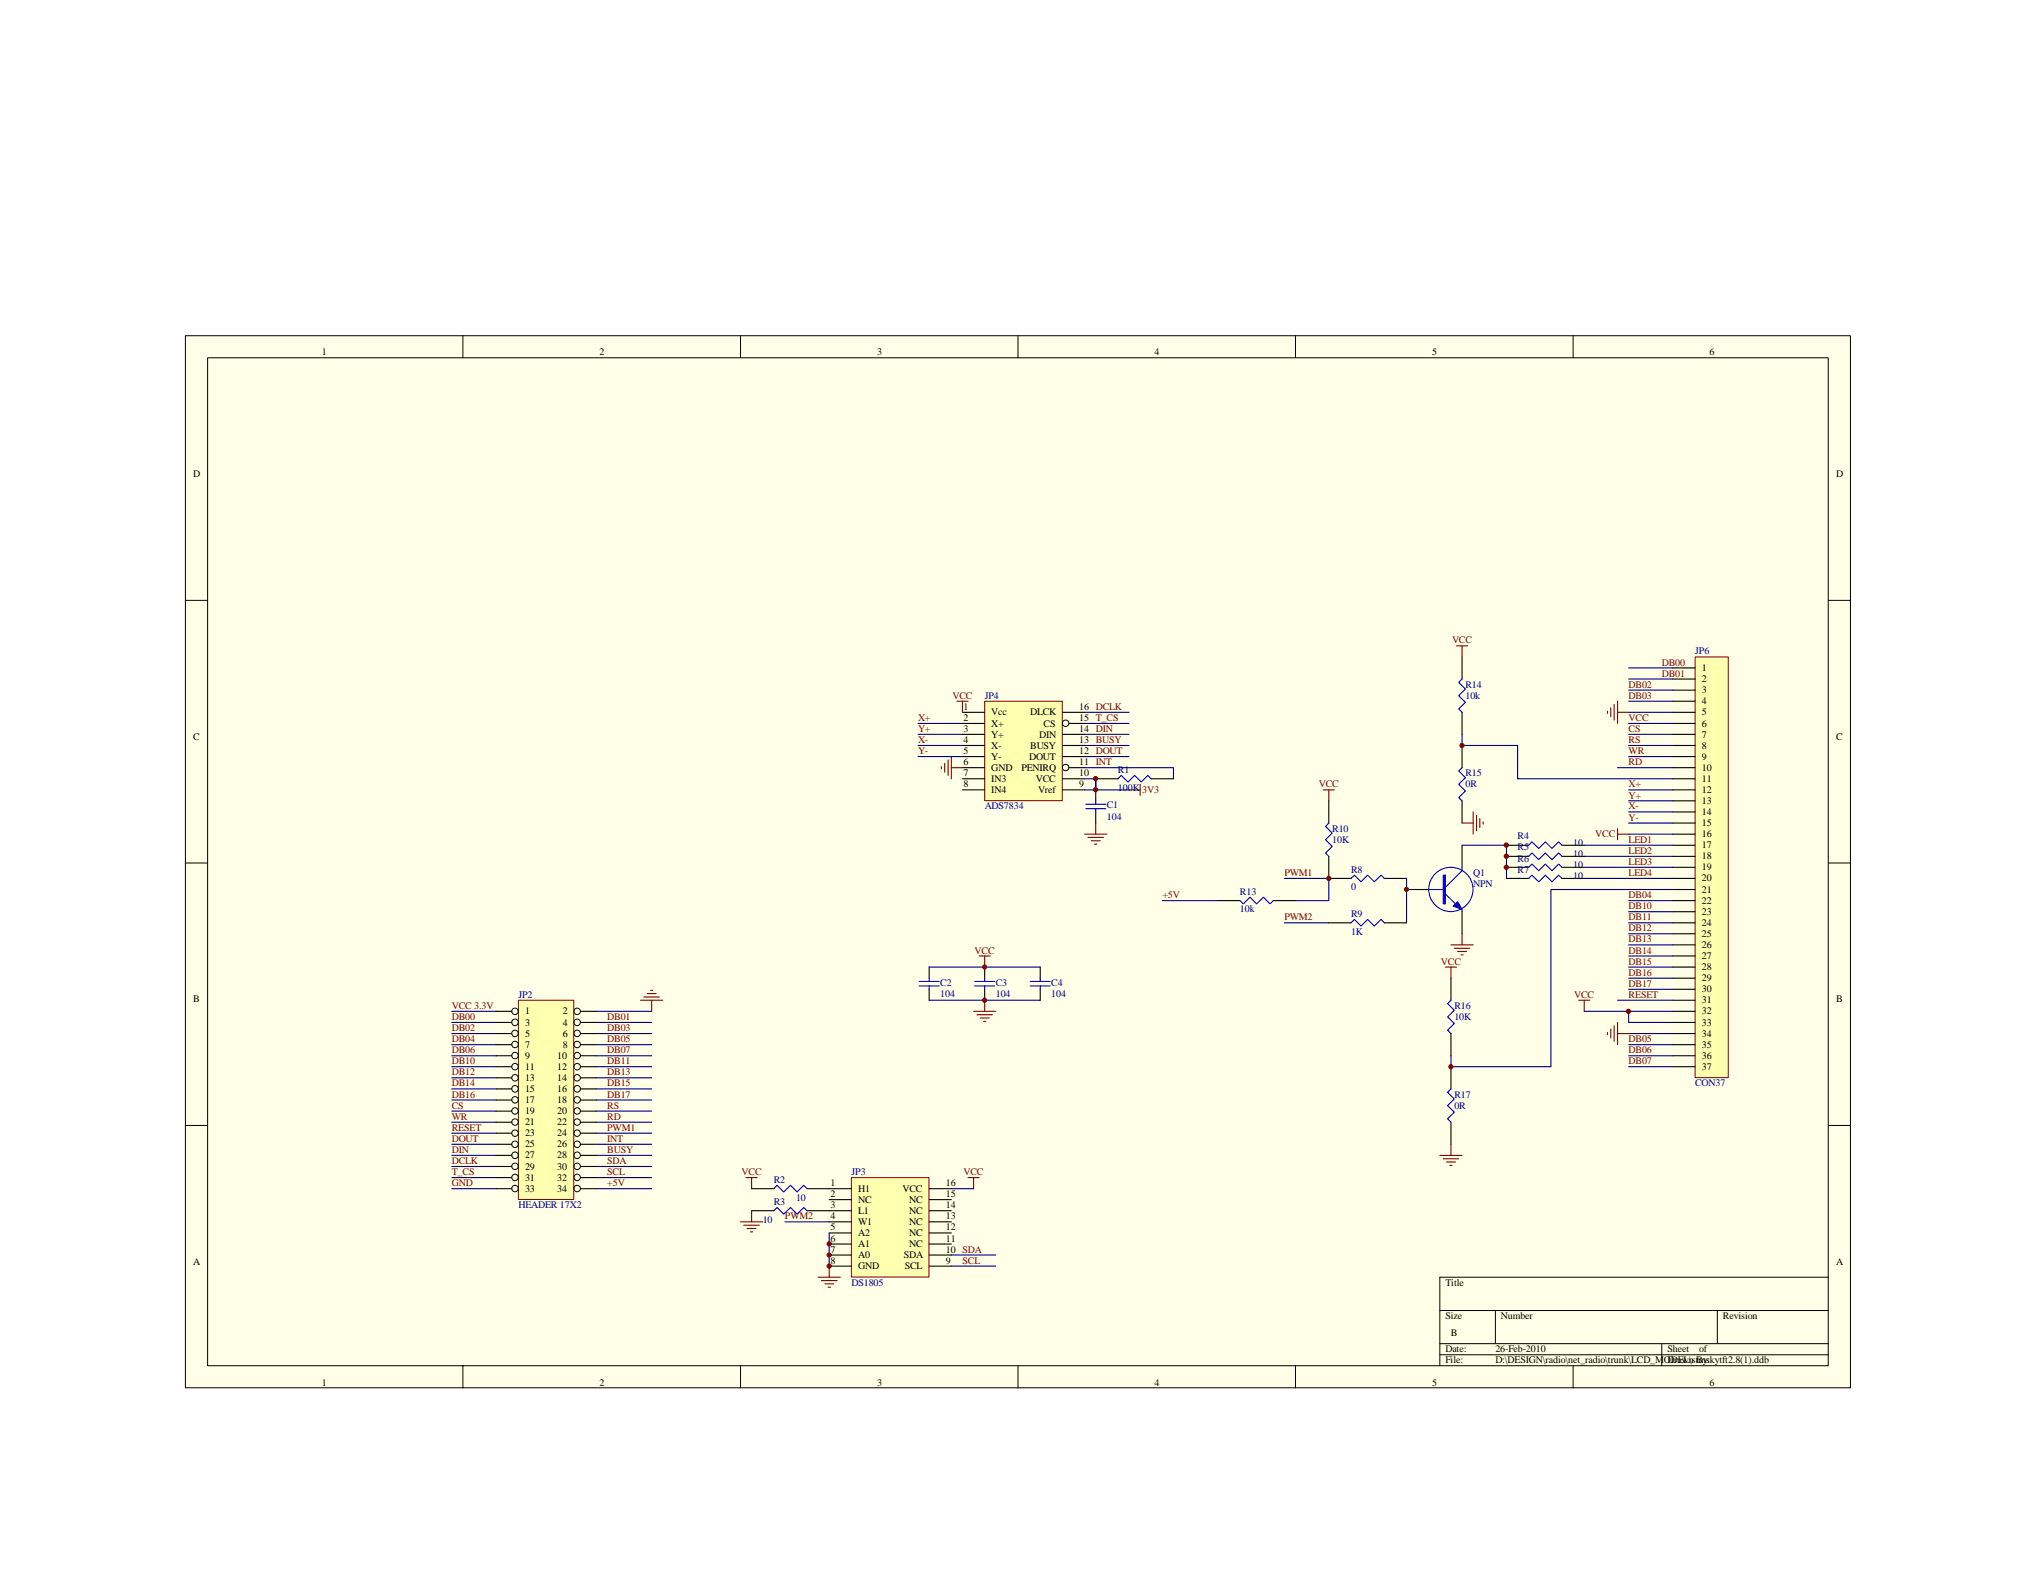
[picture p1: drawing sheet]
<svg xmlns="http://www.w3.org/2000/svg" width="279mm" height="216mm" viewBox="0 0 279 216" stroke-linecap="round" stroke-linejoin="round" font-family="sans-serif">
<path d="M25.4 46.1h228.5v144.4h-228.5z" fill="#ffffe8"/>
<g fill="none" stroke="#000" stroke-width=".14">
<path d="M25.4 46.1h228.5v144.4h-228.5zM28.5 49.1h222.4v138.4h-222.4zM63.5 46.1v3M101.6 46.1v3M139.7 46.1v3M177.8 46.1v3M215.9 46.1v3M25.4 82.4h3.1M250.9 82.4h3.1M25.4 118.4h3.1M250.9 118.4h3.1M25.4 154.5h3.1"/>
<path d="M250.9 154.5h3.1M197.6 179.9h53.3M205.2 179.9v4.5M235.7 179.9v4.5M250.9 175.3h-53.3v12.2M63.5 187.5v3M101.6 187.5v3M139.7 187.5v3M177.8 187.5v3M197.6 184.4h53.3M197.6 185.9h53.3M215.9 187.5v3"/>
<path d="M228 184.4v3.1"/>
</g>
<g fill="none" stroke="#000080" stroke-width=".15">
<path d="M62 138.8h6.1M81.8 138.8h7.6M62 140.3h6.1M62 141.9h6.1M62 143.4h6.1M62 144.9h6.1M62 146.4h6.1M62 147.9h6.1M62 149.5h6.1M62 151h6.1M62 152.5h6.1M62 154h6.1"/>
<path d="M62 155.5h6.1M62 157.1h6.1M62 158.6h6.1M81.8 140.3h7.6M81.8 141.9h7.6M81.8 143.4h7.6M81.8 144.9h7.6M81.8 146.4h7.6M81.8 147.9h7.6M81.8 149.5h7.6M81.8 151h7.6M81.8 152.5h7.6"/>
<path d="M81.8 154h7.6M81.8 155.5h7.6M81.8 157.1h7.6M81.8 158.6h7.6M62 160.1h6.1M62 161.6h6.1M81.8 160.1h7.6M81.8 161.6h7.6"/>
</g>
<path d="M87.9 137.3h3.1M88.3 136.8h2.2M88.8 136.4h1.2M89.3 135.9h.3M89.4 137.3v1.5" fill="none" stroke="#800000" stroke-width=".15"/>
<path d="M135.1 96.3h10.7v13.6h-10.7z" fill="#ffffb0"/>
<path d="M135.1 96.2h10.7v13.7h-10.7z" fill="none" stroke="#800000" stroke-width=".14"/>
<g fill="none" stroke="#000" stroke-width=".15">
<path d="M132.1 99.3h3M132.1 97.8h3M145.8 97.8h3M146.7 99.3h2.1M132.1 108.4h3M132.1 106.9h3M132.1 105.4h3M132.1 103.8h3M132.1 102.3h3M132.1 100.8h3M145.8 108.4h3M145.8 106.9h3"/>
<path d="M145.8 103.8h3M145.8 102.3h3M145.8 100.8h3M146.7 105.4h2.1"/>
</g>
<g fill="none" stroke="#000" stroke-width=".14">
<circle cx="146.2" cy="99.3" r=".45"/>
<circle cx="146.2" cy="105.3" r=".45"/>
</g>
<path d="M116.9 161.6h10.6v13.7h-10.6z" fill="#ffffb0"/>
<path d="M116.8 161.6h10.7v13.7h-10.7z" fill="none" stroke="#800000" stroke-width=".14"/>
<g fill="none" stroke="#000" stroke-width=".15">
<path d="M150.4 108.4v1.5M150.4 111.4v1.6M150.4 106.9h3M158 106.9h3M182.4 117.5v3.1h3M182.4 109.9v3.1M200.6 116v3M206.7 116h3.1M206.7 117.5h3.1M206.7 119h3.1M214.4 116h3M214.4 117.5h3"/>
<path d="M214.4 119h3M127.5 132.7v1.6M127.5 135.8v1.5M135.1 132.7v1.6M135.1 135.8v1.5M142.7 132.7v1.6M142.7 135.8v1.5M167.1 123.6h3.1M174.7 123.6h3.1M182.4 126.7h3M190 120.6h3M190 126.7h3"/>
<path d="M193 122.1h3.1M200.6 125.1v3.1M206.7 120.6h3.1M214.4 120.6h3M103.1 166.2h3.1M103.1 163.2h3.1M110.8 166.2h6M110.8 163.2h6M113.8 173.8h3M113.8 172.3h3M113.8 170.8h3M113.8 169.2h3"/>
<path d="M113.8 167.7h3M113.8 164.7h3M127.5 173.8h3.1M127.5 172.3h3.1M127.5 170.8h3.1M127.5 169.2h3.1M127.5 167.7h3.1M127.5 166.2h3.1M127.5 164.7h3.1M127.5 163.2h3.1"/>
</g>
<g fill="none" stroke="#800000" stroke-width=".15">
<path d="M131.3 96.2h1.5M132.1 96.2v1.6M220.6 97.6v.3M221 97.2v1.2M221.5 96.7v2.1M222 97.8h1.5M222 96.2v3.1M129.2 105.2v.3M129.6 104.8v1.2M130.1 104.3v2.1M130.6 105.4h1.5M130.6 103.8v3.1"/>
<path d="M148.8 114.5h3.1M149.3 114.9h2.1M149.8 115.4h1.2M150.2 115.9h.3M150.4 113v1.5M154.9 108.4h1.6M156.5 107.7v1.5M181.6 108.4h1.5M182.4 108.4v1.5M222 114.5h1.5M222 113.7v1.6M133.6 138.8h3.1"/>
<path d="M134.1 139.3h2.1M134.4 131.2h1.5M134.5 139.7h1.2M135.1 131.2v1.5M135.1 137.3v1.5M199.1 129.7h3.1M199.6 130.2h2.1M200 130.6h1.3M200.5 131.1h.3M200.6 128.2v1.5M216.6 137.3h1.6M217.4 137.3v1.5"/>
<path d="M135 140.2h.3M220.6 141.7v.3M221 141.2v1.3M221.5 140.8v2.1M222 141.9h1.5M222 140.3v3.1M101.6 167.7h3.1M102.1 168.2h2.1M102.4 161.6h1.5M102.5 168.6h1.2M103 169.1h.3M103.1 161.6v1.6"/>
<path d="M103.1 166.2v1.5M112.3 175.3h3M112.7 175.8h2.2M113.2 176.2h1.2M113.6 176.7h.4M113.8 173.8v1.5M132.8 161.6h1.6M133.6 161.6v1.6"/>
</g>
<g fill="none" stroke="#000080" stroke-width=".15">
<path d="M126 99.3h6.1M148.8 99.3h6.1M148.8 97.8h6.1M223.5 99.3h6.1M223.5 97.8h6.1M223.5 91.7h6.1M223.5 93.2h6.1M223.5 94.7h6.1M223.5 96.2h6.1M126 103.8h6.1M126 102.3h6.1M126 100.8h6.1"/>
<path d="M148.8 105.4h12.2v1.5M148.8 103.8h6.1M148.8 102.3h6.1M148.8 100.8h6.1M148.8 108.4h1.6v-1.5v1.5h4.5M148.8 106.9h1.6M200.6 116h6.1v4.6M217.4 116h12.2M217.4 117.5h12.2M217.4 119h12.2M222 105.4h7.6M223.5 103.8h6.1"/>
<path d="M223.5 102.3h6.1M223.5 100.8h6.1M223.5 108.4h6.1M223.5 109.9h6.1M223.5 111.4h6.1M223.5 113h6.1M223.5 114.5h6.1M127.5 132.7h15.2M127.5 137.3h15.2M159.5 123.6h7.6M176.3 120.6h6.1v3h-4.6M176.3 126.7h6.1"/>
<path d="M193 120.6v6.1M217.4 120.6h12.2M217.4 138.8h12.2M222 137.3h7.6M223.5 132.7h6.1M223.5 123.6h6.1M223.5 125.1h6.1M223.5 126.7h6.1M223.5 128.2h6.1M223.5 129.7h6.1M223.5 131.2h6.1M223.5 134.3h6.1"/>
<path d="M223.5 135.8h6.1M223.5 138.8v1.5h6.1M223.5 141.9h6.1M223.5 143.4h6.1M223.5 144.9h6.1M223.5 146.4h6.1M107.7 167.7h6.1M113.8 169.2v4.6M130.6 172.3h6.1M130.6 173.8h6.1M130.6 163.2h3"/>
</g>
<g fill="none" stroke="#00f" stroke-width=".15">
<path d="M149 111h2.7M149 110.4h2.7M150.4 109.9v.5M150.4 111v.4M153.4 106.9l.5-.5 .9 .9 .9-.9 .9 .9 .9-.9 .5 .5M182.4 113l-.5 .4 .9 .9-.9 1 .9 .9-.9 .9 .5 .4M200.6 119v.5l-2.2 2.3M209.8 116l.4-.5 1 1 .9-1 .9 1 .9-1 .5 .5M209.8 117.5l.4-.4 1 .9 .9-.9 .9 .9 .9-.9 .5 .4M209.8 119l.4-.4 1 .9 .9-.9 .9 .9 .9-.9 .5 .4M126.1 135.3h2.8M126.1 134.7h2.8"/>
<path d="M127.5 134.3v.4M127.5 135.3v.5M133.8 135.3h2.7M133.8 134.7h2.7M135.1 134.3v.4M135.1 135.3v.5M141.4 135.3h2.7M141.4 134.7h2.7M142.7 134.3v.4M142.7 135.3v.5M170.2 123.6l.4 .5 .9-1 .9 1 1-1 .9 1 .4-.5M185.4 126.7l.5-.5 .9 .9 .9-.9 .9 .9 .9-.9 .5 .5"/>
<path d="M185.4 120.6l.5-.5 .9 .9 .9-.9 .9 .9 .9-.9 .5 .5M196.1 122.1h2.3M198.4 122.7l1.3 1.4M200.6 124.8v.3M209.8 120.6l.4-.5 1 .9 .9-.9 .9 .9 .9-.9 .5 .5M106.2 163.2l.4-.5 .9 .9 1-.9 .9 .9 .9-.9 .5 .5M106.2 166.2l.4-.5 .9 .9 1-.9 .9 .9 .9-.9 .5 .5"/>
<circle cx="199.1" cy="122.1" r="3"/>
</g>
<g fill="#00f" stroke="#00f" stroke-width=".15">
<path d="M199.4 124.4l.6-.6 .6 1z"/>
<path d="M198.1 120.1v4h.3v-4z" fill-rule="evenodd"/>
</g>
<g fill="#800000" stroke="#800000" stroke-width=".14">
<circle cx="135.1" cy="137.3" r=".29"/>
<circle cx="206.7" cy="116" r=".3"/>
<circle cx="206.7" cy="117.5" r=".3"/>
<circle cx="206.7" cy="119" r=".3"/>
<circle cx="150.3" cy="106.9" r=".3"/>
<circle cx="150.3" cy="108.4" r=".3"/>
<circle cx="223.5" cy="138.8" r=".3"/>
<circle cx="113.8" cy="173.8" r=".3"/>
<circle cx="113.8" cy="172.3" r=".3"/>
<circle cx="113.8" cy="170.7" r=".3"/>
<circle cx="193" cy="122.1" r=".29"/>
<circle cx="182.4" cy="120.6" r=".3"/>
</g>
<path d="M232.6 90.2h4.6v57.7h-4.6z" fill="#ffffb0"/>
<path d="M232.6 90.2h4.6v57.7h-4.6z" fill="none" stroke="#800000" stroke-width=".14"/>
<g fill="none" stroke="#000" stroke-width=".15">
<path d="M229.6 91.7h3M229.6 93.2h3M229.6 94.7h3M229.6 96.2h3M229.6 97.8h3M229.6 99.3h3M229.6 100.8h3M229.6 102.3h3M229.6 103.8h3M229.6 105.4h3M229.6 106.9h3M229.6 108.4h3"/>
<path d="M229.6 109.9h3M229.6 111.4h3M229.6 113h3M229.6 114.5h3M229.6 116h3M229.6 117.5h3M229.6 119h3M229.6 120.6h3M229.6 122.1h3M229.6 123.6h3M229.6 125.1h3M229.6 126.7h3"/>
<path d="M229.6 128.2h3M229.6 129.7h3M229.6 131.2h3M229.6 132.7h3M229.6 134.3h3M229.6 135.8h3M229.6 137.3h3M229.6 138.8h3M229.6 140.3h3M229.6 141.9h3M229.6 143.4h3M229.6 144.9h3"/>
<path d="M229.6 146.4h3"/>
</g>
<path d="M71.2 137.3h7.5v27.3h-7.5z" fill="#ffffb0"/>
<path d="M71.1 137.3h7.6v27.3h-7.6z" fill="none" stroke="#800000" stroke-width=".14"/>
<g fill="none" stroke="#000" stroke-width=".14">
<circle cx="70.7" cy="138.8" r=".45"/>
<circle cx="79.2" cy="138.8" r=".45"/>
<circle cx="70.7" cy="140.3" r=".45"/>
<circle cx="70.7" cy="158.6" r=".45"/>
<circle cx="70.7" cy="149.4" r=".45"/>
<circle cx="70.7" cy="147.9" r=".45"/>
<circle cx="70.7" cy="151" r=".45"/>
<circle cx="70.7" cy="155.5" r=".45"/>
<circle cx="70.7" cy="157.1" r=".45"/>
<circle cx="70.7" cy="144.9" r=".45"/>
<circle cx="70.7" cy="146.4" r=".45"/>
<circle cx="70.7" cy="141.8" r=".45"/>
<circle cx="70.7" cy="143.4" r=".45"/>
<circle cx="70.7" cy="154" r=".45"/>
<circle cx="70.7" cy="152.5" r=".45"/>
<circle cx="79.2" cy="140.3" r=".45"/>
<circle cx="79.2" cy="158.6" r=".45"/>
<circle cx="79.2" cy="149.4" r=".45"/>
<circle cx="79.2" cy="147.9" r=".45"/>
<circle cx="79.2" cy="157.1" r=".45"/>
<circle cx="79.2" cy="144.9" r=".45"/>
<circle cx="79.2" cy="146.4" r=".45"/>
<circle cx="79.2" cy="143.4" r=".45"/>
<circle cx="79.2" cy="151" r=".45"/>
<circle cx="79.2" cy="152.5" r=".45"/>
<circle cx="79.2" cy="154" r=".45"/>
<circle cx="79.2" cy="155.5" r=".45"/>
<circle cx="79.2" cy="141.8" r=".45"/>
<circle cx="70.7" cy="160.1" r=".45"/>
<circle cx="70.7" cy="161.6" r=".45"/>
<circle cx="70.7" cy="163.1" r=".45"/>
<circle cx="79.2" cy="160.1" r=".45"/>
<circle cx="79.2" cy="163.1" r=".45"/>
<circle cx="79.2" cy="161.6" r=".45"/>
</g>
<g fill="none" stroke="#000" stroke-width=".15">
<path d="M200.6 90.2v3M200.6 97.8v3M200.6 102.3v3.1M200.6 109.9v3.1M68.1 138.8h2.1M79.7 138.8h2.1M199.1 134.3v3M68.1 140.3h2.1M68.1 141.9h2.1M68.1 143.4h2.1M68.1 144.9h2.1M68.1 146.4h2.1"/>
<path d="M68.1 147.9h2.1M68.1 149.5h2.1M68.1 151h2.1M68.1 152.5h2.1M68.1 154h2.1M68.1 155.5h2.1M68.1 157.1h2.1M68.1 158.6h2.1M79.7 140.3h2.1M79.7 141.9h2.1M79.7 143.4h2.1M79.7 144.9h2.1"/>
<path d="M79.7 146.4h2.1M79.7 147.9h2.1M79.7 149.5h2.1M79.7 151h2.1M79.7 152.5h2.1M79.7 154h2.1M79.7 155.5h2.1M79.7 157.1h2.1M79.7 158.6h2.1M199.1 141.9v3M199.1 146.4v3.1M199.1 154v3.1"/>
<path d="M68.1 160.1h2.1M68.1 161.6h2.1M68.1 163.2h2.1M79.7 160.1h2.1M79.7 161.6h2.1M79.7 163.2h2.1"/>
</g>
<path d="M200.6 100.8v1.5h7.7v4.6h21.3M229.6 122.1h-16.8v24.3h-13.7v-1.5M62 163.2h6.1M81.8 163.2h7.6" fill="none" stroke="#000080" stroke-width=".15"/>
<path d="M200.6 93.2l-.4 .5 .9 .9-.9 .9 .9 .9-.9 .9 .4 .5M200.6 105.4l-.4 .4 .9 .9-.9 1 .9 .9-.9 .9 .4 .4M199.1 137.3l-.5 .5 1 .9-1 .9 1 .9-1 .9 .5 .5M199.1 149.5l-.5 .4 1 .9-1 .9 1 1-1 .9 .5 .4" fill="none" stroke="#00f" stroke-width=".15"/>
<g fill="none" stroke="#800000" stroke-width=".15">
<path d="M199.9 88.6h1.5M200.6 88.6v1.6M200.6 113h1.6M202.2 111.4v3.1M202.6 111.9v2.1M203.1 112.4v1.2M203.5 112.8v.3M198.4 132.7h1.5M199.1 132.7v1.6M197.6 158.6h3M198.1 159h2.1M198.5 159.5h1.2"/>
<path d="M199 160h.3M199.1 157.1v1.5"/>
</g>
<g fill="#800000" stroke="#800000" stroke-width=".14">
<circle cx="200.6" cy="102.3" r=".29"/>
<circle cx="199.1" cy="146.4" r=".29"/>
<circle cx="135.1" cy="132.7" r=".29"/>
</g>
<g font-size="1.4">
<text x="44.2" y="48.8">1</text>
<text x="82.3" y="48.8">2</text>
<text x="120.4" y="48.8">3</text>
<text x="158.4" y="48.8">4</text>
<text x="196.5" y="48.8">5</text>
<text x="234.6" y="48.8">6</text>
<text x="26.5" y="65.5">D</text>
<text x="252" y="65.5">D</text>
<text x="233.6" y="92.1">1</text>
<text x="233.6" y="93.6">2</text>
<text x="233.6" y="95.1">3</text>
<text x="26.5" y="101.5">C</text>
<text x="132.2" y="102">4</text>
<text x="132.2" y="100.5">3</text>
<text x="132.2" y="99">2</text>
<text x="132.2" y="97.4">1</text>
<text x="136" y="101.2">Y+</text>
<text x="136" y="99.7">X+</text>
<text x="136" y="98.2">Vcc</text>
<text x="141.4" y="98.2">DLCK</text>
<text x="142.6" y="101.2">DIN</text>
<text x="143.2" y="99.7">CS</text>
<text x="148.1" y="97.4">16 DCLK</text>
<text x="148.1" y="102">13 BUSY</text>
<text x="148.1" y="100.5">14 DIN</text>
<text x="148.1" y="99">15 T_CS</text>
<text x="233.6" y="96.7">4</text>
<text x="233.6" y="98.2">5</text>
<text x="233.6" y="99.7">6</text>
<text x="233.6" y="101.2">7</text>
<text x="252" y="101.5">C</text>
<text x="132.2" y="106.6">7</text>
<text x="132.2" y="105">6</text>
<text x="132.2" y="103.5">5</text>
<text x="136" y="107.3">IN3</text>
<text x="136" y="105.8">GND</text>
<text x="136" y="104.3">Y-</text>
<text x="136" y="102.7">X-</text>
<text x="140.2" y="105.8">PENIRQ</text>
<text x="141.2" y="104.3">DOUT</text>
<text x="141.4" y="102.7">BUSY</text>
<text x="142.1" y="107.3">VCC</text>
<text x="148.1" y="106.6">10</text>
<text x="148.1" y="105">11 INT</text>
<text x="148.1" y="103.5">12 DOUT</text>
<text x="233.6" y="102.7">8</text>
<text x="233.6" y="104.3">9</text>
<text x="233.6" y="105.8">10</text>
<text x="233.6" y="107.3">11</text>
<text x="132.2" y="108.1">8</text>
<text x="136" y="108.8">IN4</text>
<text x="142.5" y="108.8">Vref</text>
<text x="148.1" y="108.1">9</text>
<text x="233.6" y="108.8">12</text>
<text x="233.6" y="110.4">13</text>
<text x="233.6" y="111.9">14</text>
<text x="233.6" y="113.4">15</text>
<text x="233.6" y="114.9">16</text>
<text x="233.6" y="116.4">17</text>
<text x="233.6" y="118">18</text>
<text x="233.6" y="119.5">19</text>
<text x="233.6" y="121">20</text>
<text x="233.6" y="122.5">21</text>
<text x="233.6" y="124">22</text>
<text x="233.6" y="125.6">23</text>
<text x="233.6" y="127.1">24</text>
<text x="233.6" y="128.6">25</text>
<text x="233.6" y="130.1">26</text>
<text x="233.6" y="131.6">27</text>
<text x="26.5" y="137.6">B</text>
<text x="233.6" y="133.2">28</text>
<text x="233.6" y="134.7">29</text>
<text x="233.6" y="136.2">30</text>
<text x="233.6" y="137.7">31</text>
<text x="252" y="137.6">B</text>
<text x="72.1" y="139.2">1</text>
<text x="72.1" y="140.8">3</text>
<text x="72.1" y="142.3">5</text>
<text x="72.1" y="143.8">7</text>
<text x="77.2" y="139.2">2</text>
<text x="77.2" y="140.8">4</text>
<text x="77.2" y="142.3">6</text>
<text x="77.2" y="143.8">8</text>
<text x="233.6" y="139.2">32</text>
<text x="233.6" y="140.8">33</text>
<text x="233.6" y="142.3">34</text>
<text x="233.6" y="143.8">35</text>
<text x="72.1" y="145.3">9</text>
<text x="72.1" y="146.8">11</text>
<text x="72.1" y="148.4">13</text>
<text x="72.1" y="149.9">15</text>
<text x="76.5" y="145.3">10</text>
<text x="76.5" y="146.8">12</text>
<text x="76.5" y="148.4">14</text>
<text x="76.5" y="149.9">16</text>
<text x="233.6" y="145.3">36</text>
<text x="233.6" y="146.8">37</text>
<text x="72.1" y="151.4">17</text>
<text x="72.1" y="152.9">19</text>
<text x="72.1" y="154.5">21</text>
<text x="72.1" y="156">23</text>
<text x="76.5" y="151.4">18</text>
<text x="76.5" y="152.9">20</text>
<text x="76.5" y="154.5">22</text>
<text x="76.5" y="156">24</text>
<text x="72.1" y="157.5">25</text>
<text x="72.1" y="159">27</text>
<text x="72.1" y="160.5">29</text>
<text x="76.5" y="157.5">26</text>
<text x="76.5" y="159">28</text>
<text x="76.5" y="160.5">30</text>
<text x="72.1" y="162.1">31</text>
<text x="72.1" y="163.6">33</text>
<text x="76.5" y="162.1">32</text>
<text x="76.5" y="163.6">34</text>
<text x="114" y="167.4">4</text>
<text x="114" y="165.8">3</text>
<text x="114" y="164.3">2</text>
<text x="114" y="162.8">1</text>
<text x="117.8" y="166.6">L1</text>
<text x="117.8" y="165.1">NC</text>
<text x="117.8" y="163.6">H1</text>
<text x="123.8" y="163.6">VCC</text>
<text x="124.8" y="166.6">NC</text>
<text x="124.8" y="165.1">NC</text>
<text x="129.8" y="162.8">16</text>
<text x="129.8" y="165.8">14</text>
<text x="129.8" y="167.4">13</text>
<text x="129.8" y="164.3">15</text>
<text x="26.5" y="173.6">A</text>
<text x="114" y="173.4">8</text>
<text x="114" y="171.9">7</text>
<text x="114" y="170.4">6</text>
<text x="114" y="168.9">5</text>
<text x="117.8" y="172.7">A0</text>
<text x="117.8" y="171.2">A1</text>
<text x="117.8" y="169.7">A2</text>
<text x="117.8" y="168.1">W1</text>
<text x="124" y="172.7">SDA</text>
<text x="124.8" y="168.1">NC</text>
<text x="124.8" y="169.7">NC</text>
<text x="124.8" y="171.2">NC</text>
<text x="129.8" y="171.9">10 SDA</text>
<text x="129.8" y="173.4">9</text>
<text x="129.8" y="168.9">12</text>
<text x="129.8" y="170.4">11</text>
<text x="252" y="173.6">A</text>
<text x="117.8" y="174.2">GND</text>
<text x="124.2" y="174.2">SCL</text>
<text x="198.4" y="176.5">Title</text>
<text x="198.4" y="181.1">Size</text>
<text x="198.4" y="185.6">Date:</text>
<text x="199.1" y="183.3">B</text>
<text x="205.2" y="185.6">26-Feb-2010</text>
<text x="206" y="181.1">Number</text>
<text x="228.8" y="185.6">Sheet</text>
<text x="233.2" y="185.6">of</text>
<text x="236.4" y="181.1">Revision</text>
<text x="44.2" y="190.2">1</text>
<text x="82.3" y="190.2">2</text>
<text x="120.4" y="190.2">3</text>
<text x="158.4" y="190.2">4</text>
<text x="196.5" y="190.2">5</text>
<text x="198.4" y="187.1">File:</text>
<text x="205.2" y="187.1">D:\DESIGN\radio\net_radio\trunk\LCD_MODEL\stmskytft2.8(1).ddb</text>
<text x="228.8" y="187.1">Drawn By:</text>
<text x="234.6" y="190.2">6</text>
</g>
<g font-size="1.4" fill="#800000">
<text x="199.3" y="88.3">VCC</text>
<text x="130.7" y="95.9">VCC</text>
<text x="223.5" y="94.4">DB02</text>
<text x="223.5" y="95.9">DB03</text>
<text x="228" y="91.4">DB00</text>
<text x="228" y="92.9">DB01</text>
<text x="126" y="99">X+</text>
<text x="126" y="100.5">Y+</text>
<text x="126" y="102">X-</text>
<text x="223.5" y="102">RS</text>
<text x="223.5" y="99">VCC</text>
<text x="223.5" y="100.5">CS</text>
<text x="126" y="103.5">Y-</text>
<text x="223.5" y="103.5">WR</text>
<text x="223.5" y="105">RD</text>
<text x="181" y="108.1">VCC</text>
<text x="223.5" y="108.1">X+</text>
<text x="223.5" y="109.6">Y+</text>
<text x="223.5" y="111.1">X-</text>
<text x="223.5" y="112.6">Y-</text>
<text x="218.9" y="114.9">VCC</text>
<text x="223.5" y="115.7">LED1</text>
<text x="223.5" y="117.2">LED2</text>
<text x="223.5" y="118.7">LED3</text>
<text x="159.5" y="123.3">+5V</text>
<text x="176.3" y="120.2">PWM1</text>
<text x="223.5" y="120.2">LED4</text>
<text x="223.5" y="123.3">DB04</text>
<text x="223.5" y="124.8">DB10</text>
<text x="133.8" y="130.9">VCC</text>
<text x="176.3" y="126.3">PWM2</text>
<text x="223.5" y="127.8">DB12</text>
<text x="223.5" y="130.9">DB14</text>
<text x="223.5" y="126.3">DB11</text>
<text x="223.5" y="129.3">DB13</text>
<text x="197.7" y="132.4">VCC</text>
<text x="216" y="137">VCC</text>
<text x="223.5" y="135.4">DB17</text>
<text x="223.5" y="133.9">DB16</text>
<text x="223.5" y="137">RESET</text>
<text x="223.5" y="132.4">DB15</text>
<text x="62" y="140">DB00</text>
<text x="62" y="141.5">DB02</text>
<text x="62" y="143">DB04</text>
<text x="62" y="138.5">VCC 3.3V</text>
<text x="83.3" y="140">DB01</text>
<text x="83.3" y="141.5">DB03</text>
<text x="83.3" y="143">DB05</text>
<text x="223.5" y="143">DB05</text>
<text x="62" y="144.6">DB06</text>
<text x="62" y="146.1">DB10</text>
<text x="62" y="147.6">DB12</text>
<text x="62" y="149.1">DB14</text>
<text x="83.3" y="144.6">DB07</text>
<text x="83.3" y="146.1">DB11</text>
<text x="83.3" y="147.6">DB13</text>
<text x="83.3" y="149.1">DB15</text>
<text x="223.5" y="144.6">DB06</text>
<text x="223.5" y="146.1">DB07</text>
<text x="62" y="150.6">DB16</text>
<text x="62" y="152.2">CS</text>
<text x="62" y="155.2">RESET</text>
<text x="62" y="153.7">WR</text>
<text x="83.3" y="153.7">RD</text>
<text x="83.3" y="155.2">PWM1</text>
<text x="83.3" y="150.6">DB17</text>
<text x="83.3" y="152.2">RS</text>
<text x="62" y="156.7">DOUT</text>
<text x="62" y="158.2">DIN</text>
<text x="62" y="159.8">DCLK</text>
<text x="62" y="161.3">T_CS</text>
<text x="83.3" y="156.7">INT</text>
<text x="83.3" y="158.2">BUSY</text>
<text x="83.3" y="159.8">SDA</text>
<text x="83.3" y="161.3">SCL</text>
<text x="101.8" y="161.3">VCC</text>
<text x="132.2" y="161.3">VCC</text>
<text x="62" y="162.8">GND</text>
<text x="83.3" y="162.8">+5V</text>
<text x="107.7" y="167.4">PWM2</text>
<text x="132.1" y="173.4">SCL</text>
</g>
<g font-size="1.4" fill="#000080">
<text x="232.6" y="89.8">JP6</text>
<text x="135.1" y="95.9">JP4</text>
<text x="201.1" y="94.4">R14</text>
<text x="201.1" y="95.9">10k</text>
<text x="153.4" y="106.1">R1</text>
<text x="201.1" y="106.6">R15</text>
<text x="135.1" y="111.1">ADS7834</text>
<text x="151.9" y="111">C1</text>
<text x="151.9" y="112.5">104</text>
<text x="153.4" y="108.5">100K 3V3</text>
<text x="201.1" y="108.1">0R</text>
<text x="182.8" y="114.2">R10</text>
<text x="182.8" y="115.7">10K</text>
<text x="185.4" y="119.8">R8</text>
<text x="208.3" y="115.2">R4</text>
<text x="208.3" y="116.7">R5</text>
<text x="208.3" y="118.3">R6</text>
<text x="208.3" y="119.8">R7</text>
<text x="215.9" y="116.1">10</text>
<text x="215.9" y="117.6">10</text>
<text x="215.9" y="119.2">10</text>
<text x="170.2" y="122.8">R13</text>
<text x="170.2" y="125.2">10k</text>
<text x="185.4" y="125.9">R9</text>
<text x="185.4" y="122.2">0</text>
<text x="202.2" y="120.2">Q1</text>
<text x="202.2" y="121.8">NPN</text>
<text x="215.9" y="120.7">10</text>
<text x="185.4" y="128.3">1K</text>
<text x="71.1" y="137">JP2</text>
<text x="129" y="135.3">C2</text>
<text x="129" y="136.8">104</text>
<text x="136.7" y="135.3">C3</text>
<text x="136.7" y="136.8">104</text>
<text x="144.3" y="135.3">C4</text>
<text x="144.3" y="136.8">104</text>
<text x="199.6" y="138.5">R16</text>
<text x="199.6" y="140">10K</text>
<text x="232.6" y="149.1">CON37</text>
<text x="199.6" y="150.6">R17</text>
<text x="199.6" y="152.2">0R</text>
<text x="116.8" y="161.3">JP3</text>
<text x="71.1" y="165.8">HEADER 17X2</text>
<text x="104.7" y="167.8">10</text>
<text x="106.2" y="162.3">R2</text>
<text x="106.2" y="165.4">R3</text>
<text x="109.2" y="164.8">10</text>
<text x="116.8" y="176.5">DS1805</text>
</g>
</svg>
